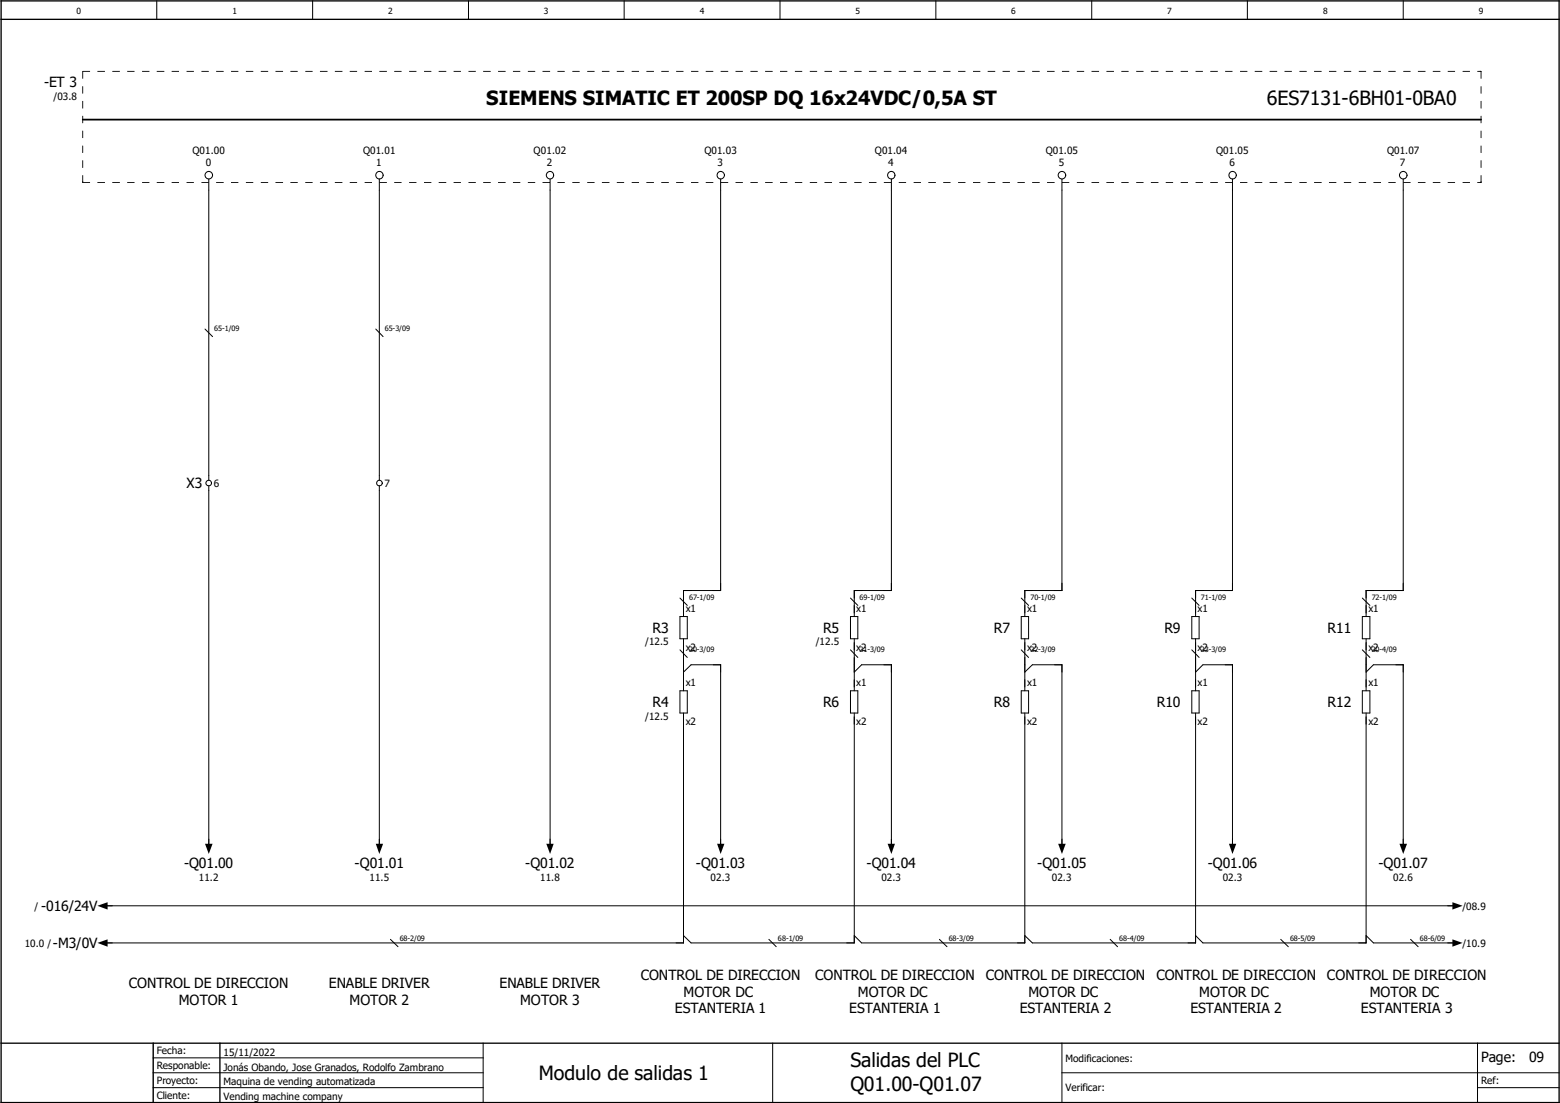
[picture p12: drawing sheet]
<svg xmlns="http://www.w3.org/2000/svg" width="297mm" height="210mm" viewBox="0 0 297 210" stroke-linecap="round" stroke-linejoin="round" font-family="sans-serif">
<g fill="none" stroke="#000" stroke-width=".19">
<path d="M29.8 .2v3.5M59.5 .2v3.5M89.2 .2v3.5M118.8 .2v3.5M148.5 .2v3.5M178.2 .2v3.5M207.9 .2v3.5M237.5 .2v3.5M267.2 .2v3.5M39.8 34.1v57.3M72.2 34.1v57.3M104.7 34.1v127.8"/>
<path d="M137.2 34.1v78.3h-7.1v5M169.7 34.1v78.3h-7.1v5M202.2 34.1v78.3h-7.1v5M234.7 34.1v78.3h-7.1v5M267.2 34.1v78.3h-7.1v5M39 62.7l1.5 1.4M71.5 62.7l1.4 1.4M39.8 92.5v69.4M72.2 92.5v69.4M129.5 117.4h1.4v4.2h-1.4zM129.5 113.9l1.4 1.4M161.9 117.4h1.4v4.2h-1.4z"/>
<path d="M161.9 113.9l1.4 1.4M194.4 117.4h1.4v4.2h-1.4zM194.4 113.9l1.4 1.4M226.9 117.4h1.4v4.2h-1.4zM226.9 113.9l1.4 1.4M259.4 117.4h1.4v4.2h-1.4zM259.4 113.9l1.4 1.4M129.5 131.5h1.4v4.3h-1.4zM129.5 123.7l1.4 1.5M130.1 128l1.5-1.4h5.6v35.3M130.1 121.6v9.9M130.1 135.8v43.7h-110.1"/>
<path d="M161.9 131.5h1.4v4.3h-1.4zM161.9 123.7l1.4 1.5M162.6 128l1.4-1.4h5.7v35.3M162.6 121.6v9.9M162.6 135.8v43.7h-31l-1.5-1.4M194.4 131.5h1.4v4.3h-1.4zM194.4 123.7l1.4 1.5M195.1 128l1.5-1.4h5.6v35.3M195.1 121.6v9.9M195.1 135.8v43.7h-31.1l-1.4-1.4M226.9 131.5h1.4v4.3h-1.4zM226.9 123.7l1.4 1.5"/>
<path d="M227.6 128l1.4-1.4h5.7v35.3M227.6 121.6v9.9M227.6 135.8v43.7h-31l-1.5-1.4M259.4 131.5h1.4v4.3h-1.4zM259.4 123.7l1.4 1.5M260.1 128l1.4-1.4h5.7v35.3M260.1 121.6v9.9M260.1 135.8v43.7h-31.1l-1.4-1.4M20 172.5h257M74.3 178.9l1.5 1.4M146.4 178.9l1.4 1.4M178.9 178.9l1.4 1.4"/>
<path d="M211.4 178.9l1.4 1.4M243.8 178.9l1.5 1.4M260.1 178.1l1.4 1.4h15.5M268.6 178.9l1.4 1.4M29.2 198.6v11.3M92 198.6v11.3M147.1 198.6v11.3M202.2 198.6v11.3M281.3 198.6v11.3M29.2 207.1h62.8M29.2 204.3h62.8M29.2 201.4h62.8"/>
<path d="M202.2 204.3h94.6M281.3 207.1h15.5"/>
<circle cx="39.8" cy="33.4" r=".72"/>
<circle cx="72.2" cy="33.4" r=".71"/>
<circle cx="104.7" cy="33.4" r=".7"/>
<circle cx="137.2" cy="33.4" r=".71"/>
<circle cx="169.7" cy="33.4" r=".71"/>
<circle cx="202.2" cy="33.4" r=".72"/>
<circle cx="234.7" cy="33.4" r=".71"/>
<circle cx="267.2" cy="33.4" r=".72"/>
<circle cx="39.7" cy="92" r=".53"/>
<circle cx="72.2" cy="92" r=".54"/>
</g>
<path d="M.2 3.7h296.6M.2 .2h296.6v209.7h-296.6zM.2 198.6h296.6M41.9 198.6v11.3" fill="none" stroke="#000" stroke-width=".25"/>
<path d="M15.7 22.8h266.3" fill="none" stroke="#000" stroke-width=".34"/>
<g fill="#000">
<path d="M281.7 13.5l.4 .1-.4 .1zM15.7 34.5h.1l-.1 .3zM281.7 34.7l.4 .1h-.4zM281.9 34.5h.2l-.1 .3zM18.5 172.5l2-.7v1.4zM18.5 179.5l2-.6v1.4zM39 160.7h1.5l-.7 1.9zM71.5 160.7h1.4l-.7 1.9zM104 160.7h1.4l-.7 1.9zM136.5 160.7h1.4l-.7 1.9zM169 160.7h1.4l-.7 1.9zM201.5 160.7h1.4l-.7 1.9z"/>
<path d="M234 160.7h1.4l-.7 1.9zM266.4 160.7h1.5l-.7 1.9zM276.5 171.8l2 .7-2 .7zM276.5 178.9l2 .6-2 .8z"/>
<path d="M15.7 13.6v1.4h.1v-1.4zM15.7 16.4v1.4h.1v-1.4zM15.7 19.2v1.5h.1v-1.5zM15.7 22.1v1.4h.1v-1.4zM15.7 24.9v1.4h.1v-1.4zM15.7 27.7v1.4h.1v-1.4zM15.7 30.5v1.5h.1v-1.5zM15.7 33.4v1.4l.1-1.4z"/>
<path d="M15.7 13.6l1.4 .1v-.2zM18.5 13.5v.2h1.5v-.2zM21.4 13.5v.2h1.4v-.2zM24.2 13.5v.2h1.4v-.2zM27.1 13.5v.2h1.3v-.2zM29.8 13.5v.2h1.5v-.2zM32.7 13.5v.2h1.4v-.2zM35.5 13.5v.2h1.4v-.2zM38.4 13.5v.2h1.4v-.2zM41.1 13.5v.2h1.5v-.2zM44 13.5v.2h1.4v-.2z"/>
<path d="M46.8 13.5v.2h1.4v-.2zM49.7 13.5v.2h1.4v-.2zM52.5 13.5v.2h1.4v-.2zM55.3 13.5v.2h1.4v-.2zM58.1 13.5v.2h1.4v-.2zM60.9 13.5v.2h1.5v-.2zM63.8 13.5v.2h1.4v-.2zM66.6 13.5v.2h1.4v-.2zM69.4 13.5v.2h1.4v-.2zM72.2 13.5v.2h1.5v-.2zM75.1 13.5v.2h1.4v-.2z"/>
<path d="M77.9 13.5v.2h1.4v-.2zM80.7 13.5v.2h1.4v-.2zM83.5 13.5v.2h1.5v-.2zM86.4 13.5v.2h1.4v-.2zM89.2 13.5v.2h1.4v-.2zM92 13.5v.2h1.4v-.2zM94.8 13.5v.2h1.5v-.2zM97.7 13.5v.2h1.4v-.2zM100.5 13.5v.2h1.4v-.2zM103.3 13.5v.2h1.4v-.2zM106.1 13.5v.2h1.4v-.2z"/>
<path d="M109 13.5v.2h1.4v-.2zM111.8 13.5v.2h1.4v-.2zM114.6 13.5v.2h1.4v-.2zM117.4 13.5v.2h1.4v-.2zM120.3 13.5v.2h1.4v-.2zM123.1 13.5v.2h1.4v-.2zM125.9 13.5v.2h1.4v-.2zM128.7 13.5v.2h1.4v-.2zM131.6 13.5v.2h1.4v-.2zM134.4 13.5v.2h1.4v-.2zM137.2 13.5v.2h1.4v-.2z"/>
<path d="M140 13.5v.2h1.4v-.2zM142.9 13.5v.2h1.4v-.2zM145.7 13.5v.2h1.4v-.2zM148.5 13.5v.2h1.4v-.2zM151.3 13.5v.2h1.4v-.2zM154.2 13.5v.2h1.4v-.2zM157 13.5v.2h1.4v-.2zM159.8 13.5v.2h1.4v-.2zM162.6 13.5v.2h1.4v-.2zM165.4 13.5v.2h1.5v-.2zM168.3 13.5v.2h1.4v-.2z"/>
<path d="M171.1 13.5v.2h1.4v-.2zM173.9 13.5v.2h1.4v-.2zM176.7 13.5v.2h1.5v-.2zM179.6 13.5v.2h1.4v-.2zM182.4 13.5v.2h1.4v-.2zM185.3 13.5v.2h1.3v-.2zM188 13.5v.2h1.5v-.2zM190.9 13.5v.2h1.4v-.2zM193.7 13.5v.2h1.4v-.2zM196.5 13.5v.2h1.5v-.2zM199.3 13.5v.2h1.5v-.2z"/>
<path d="M202.2 13.5v.2h1.4v-.2zM205 13.5v.2h1.4v-.2zM207.8 13.5v.2h1.5v-.2zM210.7 13.5v.2h1.4v-.2zM213.5 13.5v.2h1.4v-.2zM216.3 13.5v.2h1.4v-.2zM219.1 13.5v.2h1.5v-.2zM222 13.5v.2h1.4v-.2zM224.8 13.5v.2h1.4v-.2zM227.6 13.5v.2h1.4v-.2zM230.4 13.5v.2h1.5v-.2z"/>
<path d="M233.3 13.5v.2h1.4v-.2zM236.1 13.5v.2h1.4v-.2zM238.9 13.5v.2h1.4v-.2zM241.7 13.5v.2h1.5v-.2zM244.6 13.5v.2h1.4v-.2zM247.4 13.5v.2h1.4v-.2zM250.2 13.5v.2h1.4v-.2zM253 13.5v.2h1.4v-.2zM255.9 13.5v.2h1.4v-.2zM258.7 13.5v.2h1.4v-.2zM261.5 13.5v.2h1.4v-.2zM264.3 13.5v.2h1.4v-.2zM267.2 13.5v.2h1.4v-.2zM270 13.5v.2h1.4v-.2zM272.8 13.5v.2h1.4v-.2zM275.6 13.5v.2h1.4v-.2zM278.5 13.5v.2h1.4v-.2zM281.3 13.5v.2l.8-.1z"/>
<path d="M282 13.5l-.1 1.5h.2zM281.9 16.4v1.4h.2v-1.4zM281.9 19.2v1.5h.2v-1.5zM281.9 22.1v1.4h.2v-1.4zM281.9 24.9v1.4h.2v-1.4zM281.9 27.7v1.4h.2v-1.4zM281.9 30.5v1.5h.2v-1.5zM281.9 33.4l.1 1.4 .1-1.4z"/>
<path d="M15.7 34.8h1.4v-.1zM18.5 34.7v.1h1.5v-.1zM21.4 34.7v.1h1.4v-.1zM24.2 34.7v.1h1.4v-.1zM27.1 34.7v.1h1.3v-.1zM29.8 34.7v.1h1.5v-.1zM32.7 34.7v.1h1.4v-.1zM35.5 34.7v.1h1.4v-.1zM38.4 34.7v.1h1.4v-.1zM41.1 34.7v.1h1.5v-.1zM44 34.7v.1h1.4v-.1z"/>
<path d="M46.8 34.7v.1h1.4v-.1zM49.7 34.7v.1h1.4v-.1zM52.5 34.7v.1h1.4v-.1zM55.3 34.7v.1h1.4v-.1zM58.1 34.7v.1h1.4v-.1zM60.9 34.7v.1h1.5v-.1zM63.8 34.7v.1h1.4v-.1zM66.6 34.7v.1h1.4v-.1zM69.4 34.7v.1h1.4v-.1zM72.2 34.7v.1h1.5v-.1zM75.1 34.7v.1h1.4v-.1z"/>
<path d="M77.9 34.7v.1h1.4v-.1zM80.7 34.7v.1h1.4v-.1zM83.5 34.7v.1h1.5v-.1zM86.4 34.7v.1h1.4v-.1zM89.2 34.7v.1h1.4v-.1zM92 34.7v.1h1.4v-.1zM94.8 34.7v.1h1.5v-.1zM97.7 34.7v.1h1.4v-.1zM100.5 34.7v.1h1.4v-.1zM103.3 34.7v.1h1.4v-.1zM106.1 34.7v.1h1.4v-.1z"/>
<path d="M109 34.7v.1h1.4v-.1zM111.8 34.7v.1h1.4v-.1zM114.6 34.7v.1h1.4v-.1zM117.4 34.7v.1h1.4v-.1zM120.3 34.7v.1h1.4v-.1zM123.1 34.7v.1h1.4v-.1zM125.9 34.7v.1h1.4v-.1zM128.7 34.7v.1h1.4v-.1zM131.6 34.7v.1h1.4v-.1zM134.4 34.7v.1h1.4v-.1zM137.2 34.7v.1h1.4v-.1z"/>
<path d="M140 34.7v.1h1.4v-.1zM142.9 34.7v.1h1.4v-.1zM145.7 34.7v.1h1.4v-.1zM148.5 34.7v.1h1.4v-.1zM151.3 34.7v.1h1.4v-.1zM154.2 34.7v.1h1.4v-.1zM157 34.7v.1h1.4v-.1zM159.8 34.7v.1h1.4v-.1zM162.6 34.7v.1h1.4v-.1zM165.4 34.7v.1h1.5v-.1zM168.3 34.7v.1h1.4v-.1z"/>
<path d="M171.1 34.7v.1h1.4v-.1zM173.9 34.7v.1h1.4v-.1zM176.7 34.7v.1h1.5v-.1zM179.6 34.7v.1h1.4v-.1zM182.4 34.7v.1h1.4v-.1zM185.3 34.7v.1h1.3v-.1zM188 34.7v.1h1.5v-.1zM190.9 34.7v.1h1.4v-.1zM193.7 34.7v.1h1.4v-.1zM196.5 34.7v.1h1.5v-.1zM199.3 34.7v.1h1.5v-.1z"/>
<path d="M202.2 34.7v.1h1.4v-.1zM205 34.7v.1h1.4v-.1zM207.8 34.7v.1h1.5v-.1zM210.7 34.7v.1h1.4v-.1zM213.5 34.7v.1h1.4v-.1zM216.3 34.7v.1h1.4v-.1zM219.1 34.7v.1h1.5v-.1zM222 34.7v.1h1.4v-.1zM224.8 34.7v.1h1.4v-.1zM227.6 34.7v.1h1.4v-.1zM230.4 34.7v.1h1.5v-.1z"/>
<path d="M233.3 34.7v.1h1.4v-.1zM236.1 34.7v.1h1.4v-.1zM238.9 34.7v.1h1.4v-.1zM241.7 34.7v.1h1.5v-.1zM244.6 34.7v.1h1.4v-.1zM247.4 34.7v.1h1.4v-.1zM250.2 34.7v.1h1.4v-.1zM253 34.7v.1h1.4v-.1zM255.9 34.7v.1h1.4v-.1zM258.7 34.7v.1h1.4v-.1zM261.5 34.7v.1h1.4v-.1zM264.3 34.7v.1h1.4v-.1zM267.2 34.7v.1h1.4v-.1zM270 34.7v.1h1.4v-.1zM272.8 34.7v.1h1.4v-.1zM275.6 34.7v.1h1.4v-.1zM278.5 34.7v.1h1.4v-.1zM281.3 34.7v.1h.8z"/>
</g>
<g font-size="3.7">
<text x="92.6" y="20">SIEMENS SIMATIC ET 200SP DQ 16x24VDC/0,5A ST</text>
<text x="241.2" y="20">6ES7131-6BH01-0BA0</text>
<text x="161.9" y="203.2">Salidas del PLC</text>
<text x="102.6" y="205.6">Modulo de salidas 1</text>
<text x="161.9" y="207.7">Q01.00-Q01.07</text>
</g>
<g font-size="2.7">
<text x="8.4" y="16.6">-ET 3</text>
<text x="35.5" y="93">X3</text>
<text x="124.2" y="120.6">R3</text>
<text x="156.7" y="120.6">R5</text>
<text x="189.2" y="120.6">R7</text>
<text x="221.7" y="120.6">R9</text>
<text x="252.7" y="120.6">R11</text>
<text x="124.2" y="134.7">R4</text>
<text x="156.7" y="134.7">R6</text>
<text x="189.2" y="134.7">R8</text>
<text x="220.3" y="134.7">R10</text>
<text x="252.7" y="134.7">R12</text>
<text x="35.1" y="165.2">-Q01.00</text>
<text x="67.5" y="165.2">-Q01.01</text>
<text x="100" y="165.2">-Q01.02</text>
<text x="132.5" y="165.2">-Q01.03</text>
<text x="165" y="165.2">-Q01.04</text>
<text x="197.5" y="165.2">-Q01.05</text>
<text x="230" y="165.2">-Q01.06</text>
<text x="262.4" y="165.2">-Q01.07</text>
<text x="7.8" y="173.5">-016/24V</text>
<text x="10.1" y="180.6">-M3/0V</text>
<text x="24.5" y="188.2">CONTROL DE DIRECCION</text>
<text x="34.1" y="191.3">MOTOR 1</text>
<text x="62.6" y="188.2">ENABLE DRIVER</text>
<text x="66.5" y="191.3">MOTOR 2</text>
<text x="95.1" y="188.2">ENABLE DRIVER</text>
<text x="99.1" y="191.3">MOTOR 3</text>
<text x="122" y="186.6">CONTROL DE DIRECCION</text>
<text x="130.1" y="189.8">MOTOR DC</text>
<text x="155.2" y="186.6">CONTROL DE DIRECCION</text>
<text x="163.3" y="189.8">MOTOR DC</text>
<text x="187.7" y="186.6">CONTROL DE DIRECCION</text>
<text x="195.8" y="189.8">MOTOR DC</text>
<text x="220.2" y="186.6">CONTROL DE DIRECCION</text>
<text x="228.3" y="189.8">MOTOR DC</text>
<text x="252.6" y="186.6">CONTROL DE DIRECCION</text>
<text x="260.8" y="189.8">MOTOR DC</text>
<text x="128.5" y="193">ESTANTERIA 1</text>
<text x="161.7" y="193">ESTANTERIA 1</text>
<text x="194.2" y="193">ESTANTERIA 2</text>
<text x="226.7" y="193">ESTANTERIA 2</text>
<text x="259.1" y="193">ESTANTERIA 3</text>
<text x="282" y="202.3">Page:</text>
<text x="291.2" y="202.3">09</text>
</g>
<g font-size="1.9">
<text x="10.2" y="19">/03.8</text>
<text x="36.7" y="29.3">Q01.00</text>
<text x="69.1" y="29.3">Q01.01</text>
<text x="101.6" y="29.3">Q01.02</text>
<text x="134.1" y="29.3">Q01.03</text>
<text x="166.6" y="29.3">Q01.04</text>
<text x="199.1" y="29.3">Q01.05</text>
<text x="231.6" y="29.3">Q01.05</text>
<text x="264.1" y="29.3">Q01.07</text>
<text x="39.2" y="31.6">0</text>
<text x="71.6" y="31.6">1</text>
<text x="104.1" y="31.6">2</text>
<text x="136.6" y="31.6">3</text>
<text x="169.1" y="31.6">4</text>
<text x="201.6" y="31.6">5</text>
<text x="234.1" y="31.6">6</text>
<text x="266.5" y="31.6">7</text>
<text x="40.7" y="92.7">6</text>
<text x="73.2" y="92.7">7</text>
<text x="130.6" y="116.5">x1</text>
<text x="163" y="116.5">x1</text>
<text x="195.5" y="116.5">x1</text>
<text x="228" y="116.5">x1</text>
<text x="260.5" y="116.5">x1</text>
<text x="122.8" y="122.9">/12.5</text>
<text x="130.6" y="124">x2</text>
<text x="155.3" y="122.9">/12.5</text>
<text x="163" y="124">x2</text>
<text x="195.5" y="124">x2</text>
<text x="228" y="124">x2</text>
<text x="260.5" y="124">x2</text>
<text x="130.6" y="130.7">x1</text>
<text x="163" y="130.7">x1</text>
<text x="195.5" y="130.7">x1</text>
<text x="228" y="130.7">x1</text>
<text x="260.5" y="130.7">x1</text>
<text x="122.8" y="137">/12.5</text>
<text x="130.6" y="138.1">x2</text>
<text x="163" y="138.1">x2</text>
<text x="195.5" y="138.1">x2</text>
<text x="228" y="138.1">x2</text>
<text x="260.5" y="138.1">x2</text>
<text x="37.8" y="167.7">11.2</text>
<text x="70.4" y="167.7">11.5</text>
<text x="102.8" y="167.7">11.8</text>
<text x="135.3" y="167.7">02.3</text>
<text x="167.8" y="167.7">02.3</text>
<text x="200.3" y="167.7">02.3</text>
<text x="232.8" y="167.7">02.3</text>
<text x="265.3" y="167.7">02.6</text>
<text x="6.6" y="173.2">/</text>
<text x="278.4" y="173.2">/08.9</text>
<text x="4.7" y="180.3">10.0 /</text>
<text x="278.4" y="180.3">/10.9</text>
<text x="29.8" y="203.5">Responable:</text>
<text x="29.8" y="200.7">Fecha:</text>
<text x="42.5" y="201">15/11/2022</text>
<text x="42.5" y="203.8">Jonás Obando, Jose Granados, Rodolfo Zambrano</text>
<text x="202.9" y="202.1">Modificaciones:</text>
<text x="29.8" y="209.2">Cliente:</text>
<text x="29.8" y="206.4">Proyecto:</text>
<text x="42.5" y="206.7">Maquina de vending automatizada</text>
<text x="42.5" y="209.5">Vending machine company</text>
<text x="202.9" y="207.8">Verificar:</text>
<text x="282" y="206.4">Ref:</text>
</g>
<g font-size="1.6">
<text x="14.6" y="2.6">0</text>
<text x="44.2" y="2.6">1</text>
<text x="73.9" y="2.6">2</text>
<text x="103.5" y="2.6">3</text>
<text x="133.2" y="2.6">4</text>
<text x="162.9" y="2.6">5</text>
<text x="192.5" y="2.6">6</text>
<text x="222.2" y="2.6">7</text>
<text x="251.9" y="2.6">8</text>
<text x="281.6" y="2.6">9</text>
</g>
<g font-size="1.4">
<text x="40.8" y="63">65-1/09</text>
<text x="73.3" y="63">65-3/09</text>
<text x="131.2" y="114.2">67-1/09</text>
<text x="163.7" y="114.2">69-1/09</text>
<text x="196.2" y="114.2">70-1/09</text>
<text x="228.6" y="114.2">71-1/09</text>
<text x="261.2" y="114.2">72-1/09</text>
<text x="131.2" y="124.1">20-3/09</text>
<text x="163.7" y="124.1">21-3/09</text>
<text x="196.2" y="124.1">22-3/09</text>
<text x="228.6" y="124.1">23-3/09</text>
<text x="261.2" y="124.1">20-4/09</text>
<text x="76.1" y="179.2">68-2/09</text>
<text x="148.1" y="179.2">68-1/09</text>
<text x="180.6" y="179.2">68-3/09</text>
<text x="213.1" y="179.2">68-4/09</text>
<text x="245.6" y="179.2">68-5/09</text>
<text x="270.3" y="179.2">68-6/09</text>
</g>
</svg>
